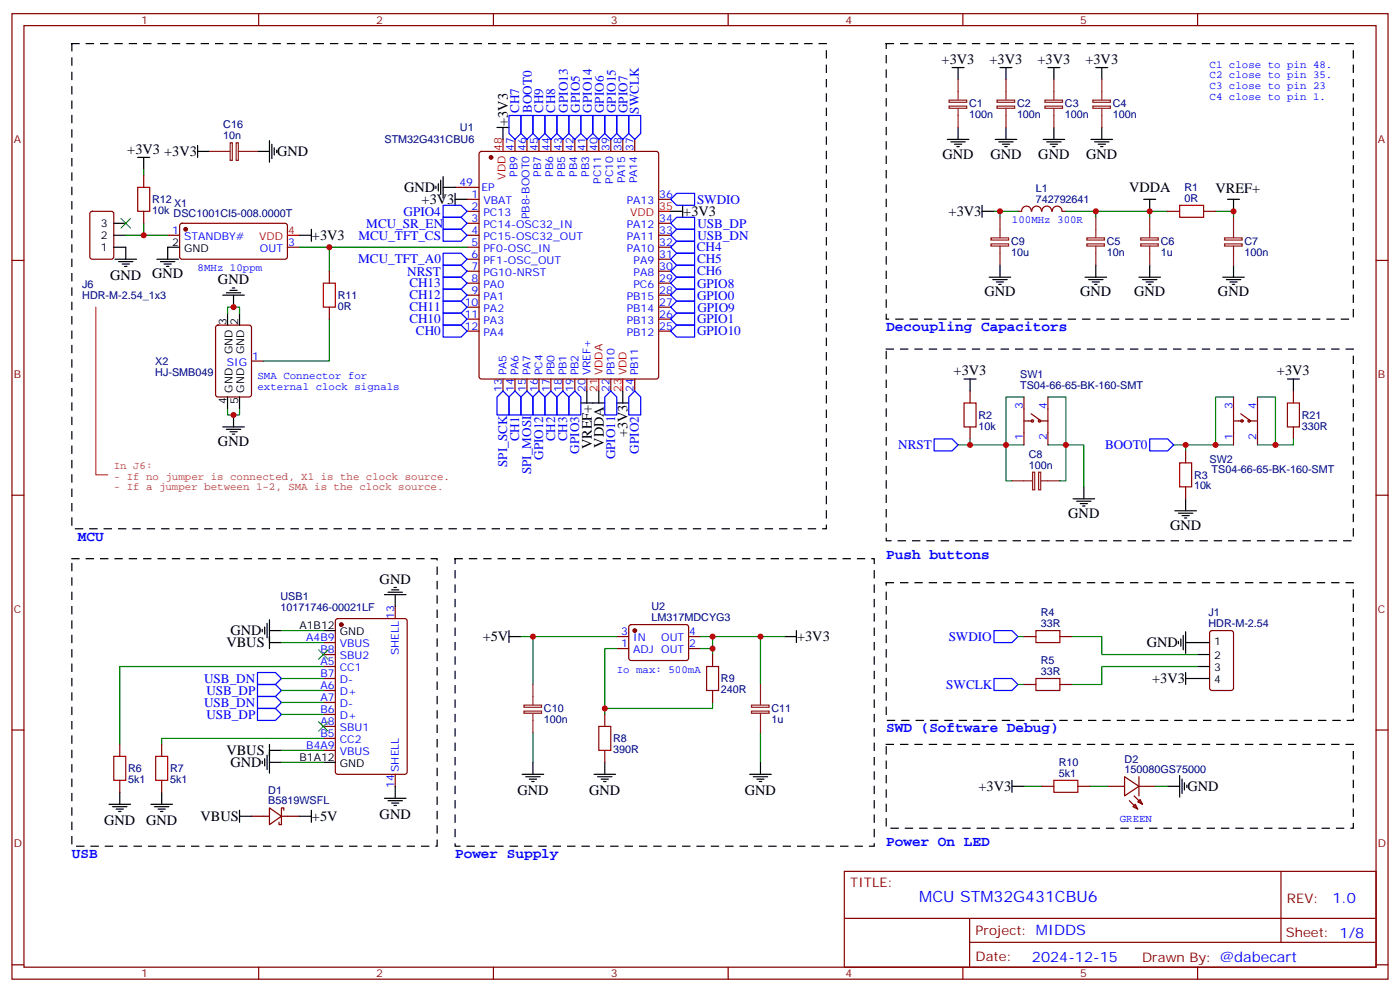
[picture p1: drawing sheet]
<svg xmlns="http://www.w3.org/2000/svg" width="412mm" height="292mm" viewBox="0 0 412 292" stroke-linecap="round" stroke-linejoin="round" font-family="sans-serif">
<g fill="none" stroke="#870000" stroke-width=".35">
<path d="M3.5 4h405.4v284.4h-405.4zM7.1 7.5h398.2v277.3h-398.2zM76.2 4v3.5M145.3 4v3.5M214.5 4v3.5M283.6 4v3.5M352.8 4v3.5M42.3 51.6v3.6M134.1 55.2h7M137.6 58.7h3.5M141.3 44.8l.5-.2h51.5l.5 .2 .2 .5v65.6l-.2 .5-.5 .2h-51.5l-.5-.2-.2-.5v-65.6zM151.7 41.1v3.5"/>
<path d="M155.2 41.1v3.5M158.7 41.1v3.5M162.3 41.1v3.5M165.8 41.1v3.5M169.3 41.1v3.5M172.9 41.1v3.5M176.4 41.1v3.5M179.9 41.1v3.5M183.4 41.1v3.5M187 41.1v3.5M194 58.7h3.6M3.5 76.7h3.6"/>
<path d="M26.7 62.4l.5-.2h5.6l.7 .5v12.9l-.4 .7h-5.9l-.7-.4v-13zM42.3 62.2v3.6M49.4 69.3h3.5M53.2 66l.4-.2h30.6l.5 .7-.1 9.4-.6 .4h-30.7l-.4-.7v-9.1zM84.7 72.8h3.5M97 79.9v3.5M137.6 65.8h3.5M137.6 69.3h3.5M137.6 72.8h3.5M137.6 76.3h3.5M137.6 79.9h3.5M137.6 62.2h3.5"/>
<path d="M194 65.8h3.6M194 69.3h3.6M194 72.8h3.6M194 76.3h3.6M194 79.9h3.6M299.9 62.2h1M301 62.2a1.41 1.41 0 0 1 1.4-1.5 1.41 1.41 0 0 1 1.4 1.5M304 62.2a1.41 1.41 0 0 1 1.4-1.5 1.41 1.41 0 0 1 1.4 1.5M306.9 62.2a1.41 1.41 0 0 1 1.4-1.5 1.41 1.41 0 0 1 1.4 1.5M310 62.2a1.41 1.41 0 0 1 1.4-1.5 1.41 1.41 0 0 1 1.4 1.5M312.9 62.2h1.1M344 62.2h3.5"/>
<path d="M354.5 62.2h3.6M405.3 76.7h3.6M63.7 96l.5-.3h9.2l.6 .5 .1 20-.5 .7h-9.4l-.6-.5-.1-20zM97 90.5v3.5M137.6 83.4h3.5M137.6 86.9h3.5M137.6 90.5h3.5M137.6 94h3.5M137.6 97.5h3.5M194 83.4h3.6M194 86.9h3.6M194 90.5h3.6"/>
<path d="M194 94h3.6M194 97.5h3.6M74.1 106.3h3.5M148.2 111.6v3.5M151.7 111.6v3.5M155.2 111.6v3.5M158.7 111.6v3.5M162.3 111.6v3.5M165.8 111.6v3.5M169.3 111.6v3.5M172.9 111.6v3.5M179.9 111.6v3.5"/>
<path d="M187 111.6v3.5M285.8 115.1v3.6M301.6 116.9v14.1M308.7 116.9v14.1M363.4 116.9v14.1M370.4 116.9v14.1M381 115.1v3.6M285.8 125.7v3.6M301.6 124h2.5M303.7 121.8l2.5 1.8M306.2 124h2.5M349.2 132.8v3.5"/>
<path d="M363.4 124h2.4M365.5 121.8l2.4 1.8M367.9 124h2.5M381 125.7v3.6M3.5 145.8h3.6M349.2 143.4v3.5M405.3 145.8h3.6M116.4 178.6v3.6M95.2 189.2h3.6M95.2 192.8h3.6M95.2 196.3h3.6M95.2 199.8h3.6"/>
<path d="M99 182.4l.5-.2h19.7l.7 .4v44.7l-.4 .7h-20l-.7-.4v-44.7zM181.7 191h3.5M181.7 187.5h3.5M185.4 184.1l.5-.2 16.5 .1 .4 .6v9.5l-.7 .4h-16.5l-.4-.7v-9.2zM202.8 191h3.6M202.8 187.5h3.6M209.9 192.8v3.5M301.6 187.5h3.6M312.2 187.5h3.5M356.5 185.9l.5-.2h5.7l.6 .4 .1 16.5-.5 .7h-5.9l-.6-.4-.1-16.5zM3.5 215h3.6M35.3 219.2v3.5"/>
<path d="M47.6 219.2v3.5M95.2 203.3h3.6M95.2 206.9h3.6M95.2 210.4h3.6M95.2 213.9h3.6M95.2 217.5h3.6M178.2 210.4v3.5M209.9 203.3v3.6M301.6 201.6h3.6M312.2 201.6h3.5M405.3 215h3.6M35.3 229.8v3.5"/>
<path d="M47.6 229.8v3.5M79.4 237.9l3.5 2.5-3.5 2.5zM83.6 238.6v-.7h-.7v5h-.7v-.8M95.2 221h3.6M116.4 228v3.6M178.2 221v3.5M306.9 231.6h3.5M317.5 231.6h3.5M326.3 231.6h5M331.3 228.7l4.2 2.9-4.2 2.8zM332.7 235.8l2.4 2.5M333.7 237.6l.7-.7 .7 1.4z"/>
<path d="M334.1 234.4l2.4 2.5M335.1 236.1l.7-.7 .7 1.5zM335.5 231.6h4.9M335.5 228.7v5.7M74.1 240.4h5.3M82.9 240.4h5.3M248.7 256.6h156.6v28.2h-156.6zM377.3 256.6v20.9M248.7 270.5h156.5M285.6 277.5h119.6M285.6 270.5v14.1M3.5 284.1h3.6"/>
<path d="M76.2 284.8v3.6M145.3 284.8v3.6M214.5 284.8v3.6M283.6 284.8v3.6M352.8 284.8v3.6M405.3 284.1h3.6"/>
<circle cx="304.1" cy="124" r=".35"/>
<circle cx="306.2" cy="124" r=".35"/>
<circle cx="365.8" cy="124" r=".35"/>
<circle cx="367.9" cy="124" r=".35"/>
</g>
<path d="M148.2 41.1v3.5M84.7 69.3h3.5M194 62.2h3.6M176.4 111.6v3.5M183.4 111.6v3.5" fill="none" stroke="#f00" stroke-width=".35"/>
<g fill="#870000" stroke="#870000" stroke-width=".35">
<circle cx="144.6" cy="46.4" r=".53"/>
<circle cx="187" cy="185.7" r=".53"/>
<circle cx="54.7" cy="67.5" r=".53"/>
<circle cx="100.5" cy="183.9" r=".53"/>
</g>
<g fill="none" stroke="#000" stroke-width=".35">
<path d="M280.5 19.9h3.5M282.2 19.9v3.5M294.6 19.9h3.5M296.3 19.9v3.5M308.7 19.9h3.5M310.4 19.9v3.5M322.8 19.9h3.5M324.6 19.9v3.5M146.4 37.5h3.5M148.2 37.5v3.6M282.2 37.5v3.6M296.3 37.5v3.6"/>
<path d="M310.4 37.5v3.6M324.6 37.5v3.6M40.6 46.4h3.5M42.3 46.4v3.5M58.2 44.6h3.5M58.2 42.8v3.6M75.8 44.6h3.6M79.4 41.4v6.4M80.1 42.5v4.2M80.8 43.5v2.1M81.5 44.2v.7M128.4 54.8v.7"/>
<path d="M129.1 54.1v2.1M129.8 53.1v4.2M130.5 55.2h3.6M130.5 52v6.3M134.1 58.7h3.5M134.1 56.9v3.6M279 41.1h6.4M280.1 41.8h4.2M281.2 42.5h2.1M281.9 43.2h.7M293.2 41.1h6.3M294.2 41.8h4.2"/>
<path d="M295.3 42.5h2.1M296 43.2h.7M307.3 41.1h6.3M308.3 41.8h4.3M309.4 42.5h2.1M310.1 43.2h.7M321.4 41.1h6.3M322.4 41.8h4.3M323.5 42.5h2.1M324.2 43.2h.7M336.9 58.7h3.5M338.7 58.7v3.5"/>
<path d="M361.6 58.7h3.5M363.4 58.7v3.5M33.5 72.8h3.5v3.5M33.5 69.3h3.5M33.5 65.8h3.5M33.9 76.3h6.3M34.9 77h4.3M36 77.8h2.1M36.7 78.5h.7M46.2 76.3h6.4M47.3 77h4.2M48.3 77.8h2.1"/>
<path d="M49 78.5h.7M52.9 72.8h-3.5v3.5M88.2 69.3h3.5M91.7 67.5v3.5M197.6 62.2h3.5M201.1 60.5v3.5M289.3 62.2h3.5M289.3 60.5v3.5M294.6 78.1v3.5M322.8 78.1v3.5M338.7 78.1v3.5M363.4 78.1v3.5"/>
<path d="M65.6 86.9h6.4M66.7 86.2h4.2M67 92.2v3.5M67.7 85.5h2.1M68.4 84.8h.7M68.8 86.9v3.6M70.6 92.2v3.5M291.4 81.6h6.3M292.5 82.3h4.2M293.5 83h2.1M294.2 83.7h.7M319.6 81.6h6.4"/>
<path d="M320.7 82.3h4.2M321.7 83h2.1M322.4 83.7h.7M335.5 81.6h6.3M336.5 82.3h4.3M337.6 83h2.1M338.3 83.7h.7M360.2 81.6h6.3M361.2 82.3h4.3M362.3 83h2.1M363 83.7h.7M67 116.9v3.5"/>
<path d="M70.6 116.9v3.5M171.1 118.7h7.1M172.9 115.1v3.6M176.4 115.1v3.6M181.7 118.7h3.5M183.4 115.1v3.6M284 111.6h3.5M285.8 111.6v3.5M379.2 111.6h3.6M381 111.6v3.5M65.6 125.7h6.4M66.7 126.4h4.2"/>
<path d="M67.7 127.1h2.1M68.4 127.8h.7M68.8 122.2v3.5M316.1 146.9h6.3M317.1 147.6h4.3M318.2 148.3h2.1M318.9 149h.7M319.3 143.4v3.5M346.1 150.4h6.3M347.1 151.1h4.3M348.2 151.8h2.1M348.9 152.5h.7"/>
<path d="M349.2 146.9v3.5M113.2 175.1h6.4M114.3 174.4h4.2M115.4 173.7h2.1M116.1 173h.7M116.4 175.1v3.5M77.3 185.3v.8M78 184.6v2.2M78.7 183.6v4.2M79.4 189.2h3.5M79.4 185.7h3.5M79.4 182.5v8.5"/>
<path d="M95.2 185.7h3.6M149.9 187.5h3.6M149.9 185.7v3.5M231.1 187.5h3.5M234.6 185.7v3.5M347.1 188.9v.7M347.8 188.2v2.1M348.5 187.1v4.2M349.2 186.1v6.3M349.2 198v3.6M349.2 189.2h7.1M349.2 199.8h7.1"/>
<path d="M352.8 192.8h3.5M352.8 196.3h3.5M79.4 219.2v8.5M32.1 236.9h6.4M33.2 237.6h4.2M34.2 238.3h2.1M34.9 239h.7M35.3 233.3v3.6M44.4 236.9h6.4M45.5 237.6h4.2M46.6 238.3h2.1M47.3 239h.7"/>
<path d="M47.6 233.3v3.6M70.6 238.6v3.5M77.3 224.2v.7M78 223.4v2.2M78.7 222.4v4.2M79.4 221h3.5M79.4 224.5h3.5M91.7 238.6v3.5M95.2 224.5h3.6M113.2 235.1h6.4M114.3 235.8h4.2M115.4 236.5h2.1"/>
<path d="M116.1 237.2h.7M116.4 231.6v3.5M153.8 228h6.4M154.9 228.7h4.2M155.9 229.4h2.1M156.6 230.2h.7M157 224.5v3.5M175 228h6.3M176 228.7h4.3M177.1 229.4h2.1M177.8 230.2h.7M178.2 224.5v3.5"/>
<path d="M220.8 228h6.4M221.9 228.7h4.2M223 229.4h2.1M223.7 230.2h.7M224 224.5v3.5M298.1 231.6h3.5M298.1 229.8v3.5M344 231.6h3.5M347.5 228.4v6.3M348.2 229.4v4.3M348.9 230.5v2.1M349.6 231.2v.7"/>
<path d="M70.6 240.4h3.5M88.2 240.4h3.5"/>
</g>
<g fill="none" stroke="#008700" stroke-width=".35">
<path d="M42.3 49.9v1.7M37 69.3h12.4M42.3 65.8v3.5M88.2 72.8h49.4M97 72.8v7.1M292.8 62.2h7.1M294.6 62.2v1.8M314 62.2h8.8v1.8M322.8 62.2h15.9v1.8M338.7 62.2h5.3M358.1 62.2h5.3v1.8M67 92.2v-1.7h3.6v1.7"/>
<path d="M97 94v12.3h-19.4M301.6 116.9h-5.3v24.7h1.8M308.7 116.9h5.3v24.7h-1.8M363.4 116.9h-5.3v14.1M370.4 116.9h5.3v14.1M67 120.4v1.8h3.6v-1.8M282.2 131h3.6M285.8 129.3v1.7h15.8M308.7 131h10.6v12.4M345.7 131h3.5v1.8M349.2 131h14.2M381 129.3v1.7h-10.6"/>
<path d="M82.9 199.8h12.3M82.9 185.7h12.3M82.9 189.2h12.3M95.2 196.3h-59.9v22.9M153.5 187.5h28.2M157 187.5v14.1M181.7 191h-3.5v19.4M206.4 191h3.5v1.8M206.4 187.5h3.5v3.5M209.9 187.5h14.1v14.1M224 187.5h7.1M299.9 187.5h1.7"/>
<path d="M315.7 187.5h8.9v5.3h28.2M352.8 196.3h-28.2v5.3h-8.9M82.9 203.3h12.3M82.9 206.9h12.3M82.9 210.4h12.3M95.2 217.5h-47.6v1.7M157 215.7v8.8M209.9 206.9v1.7h-31.7M224 215.7v8.8M299.9 201.6h1.7M82.9 221h12.3M82.9 224.5h12.3"/>
<path d="M301.6 231.6h5.3M321 231.6h5.3M340.4 231.6h3.6"/>
</g>
<g fill="none" stroke="#00f" stroke-width=".35">
<path d="M149.9 34h3.6v5.3l-1.8 1.8-1.8-1.8zM153.5 34h3.5v5.3l-1.8 1.8-1.7-1.8zM157 34h3.5v5.3l-1.8 1.8-1.7-1.8zM160.5 34h3.5v5.3l-1.7 1.8-1.8-1.8zM164 34h3.6v5.3l-1.8 1.8-1.8-1.8zM167.6 34h3.5v5.3l-1.8 1.8-1.7-1.8zM171.1 34h3.5v5.3l-1.7 1.8-1.8-1.8zM174.6 34h3.6v5.3l-1.8 1.8-1.8-1.8zM178.2 34h3.5v5.3l-1.8 1.8-1.7-1.8zM181.7 34h3.5v5.3l-1.8 1.8-1.7-1.8zM185.2 34h3.5v5.3l-1.7 1.8-1.8-1.8zM197.6 58.7l1.7-1.8h5.3v3.6h-5.3z"/>
<path d="M130.5 78.1h5.3l1.8 1.8-1.8 1.7h-5.3zM130.5 64h5.3l1.8 1.8-1.8 1.7h-5.3zM130.5 60.5h5.3l1.8 1.7-1.8 1.8h-5.3zM130.5 67.5h5.3l1.8 1.8-1.8 1.7h-5.3zM130.5 74.6h5.3l1.8 1.7-1.8 1.8h-5.3zM197.6 65.8l1.7-1.8h5.3v3.5h-5.3zM197.6 69.3l1.7-1.8h5.3v3.5h-5.3zM197.6 79.9l1.7-1.8h5.3v3.5h-5.3zM197.6 76.3l1.7-1.7h5.3v3.5h-5.3zM197.6 72.8l1.7-1.8h5.3v3.6h-5.3zM130.5 81.6h5.3l1.8 1.8-1.8 1.8h-5.3zM130.5 85.2h5.3l1.8 1.7-1.8 1.8h-5.3z"/>
<path d="M130.5 88.7h5.3l1.8 1.8-1.8 1.7h-5.3zM130.5 92.2h5.3l1.8 1.8-1.8 1.7h-5.3zM130.5 95.7h5.3l1.8 1.8-1.8 1.8h-5.3zM197.6 97.5l1.7-1.8h5.3v3.6h-5.3zM197.6 90.5l1.7-1.8h5.3v3.5h-5.3zM197.6 86.9l1.7-1.7h5.3v3.5h-5.3zM197.6 83.4l1.7-1.8h5.3v3.6h-5.3zM199.3 92.2h5.3v3.5h-5.3l-1.7-1.7zM148.2 115.1l1.7 1.8v5.3h-3.5v-5.3zM151.7 115.1l1.8 1.8v5.3h-3.6v-5.3zM155.2 115.1l1.8 1.8v5.3h-3.5v-5.3zM158.7 115.1l1.8 1.8v5.3h-3.5v-5.3z"/>
<path d="M162.3 115.1l1.7 1.8v5.3h-3.5v-5.3zM165.8 115.1l1.8 1.8v5.3h-3.6v-5.3zM169.3 115.1l1.8 1.8v5.3h-3.5v-5.3zM179.9 115.1l1.8 1.8v5.3h-3.5v-5.3zM187 115.1l1.7 1.8v5.3h-3.5v-5.3zM275.2 129.3h5.3l1.7 1.7-1.7 1.8h-5.3zM338.7 129.3h5.3l1.7 1.7-1.7 1.8h-5.3zM75.8 198h5.3l1.8 1.8-1.8 1.8h-5.3zM292.8 185.7h5.3l1.8 1.8-1.8 1.7h-5.3zM292.8 199.8h5.3l1.8 1.8-1.8 1.7h-5.3zM75.8 208.6h5.3l1.8 1.8-1.8 1.8h-5.3zM75.8 205.1h5.3l1.8 1.8-1.8 1.7h-5.3z"/>
<path d="M75.8 201.6h5.3l1.8 1.7-1.8 1.8h-5.3z"/>
</g>
<path d="M21.2 12.8h222.2v142.9h-222.2zM261.1 12.8h137.5v81.2h-137.5zM261.1 102.8h137.5v56.4h-137.5zM21.2 164.5h107.6v84.7h-107.6zM134.1 164.5h123.4v84.7h-123.4zM261.1 171.6h137.5v40.6h-137.5zM261.1 219.2h137.5v24.7h-137.5z" fill="none" stroke="#000" stroke-width=".35" stroke-dasharray="2.1 2.1"/>
<path d="M35.6 64.3l2.9 2.9M38.5 64.3l-2.9 2.9M93.8 191.3l2.9 2.9M96.7 191.3l-2.9 2.9M93.8 212.5l2.9 2.8M96.7 212.5l-2.9 2.8" fill="none" stroke="#3c3" stroke-width=".35"/>
<path d="M28.2 90.5v49.3h3.5" fill="none" stroke="#c33" stroke-width=".35"/>
<g fill="none" stroke="#8c2424" stroke-width=".35">
<path d="M279.6 29.5h5.2v.6h-5.2zM279.6 31.3h5.2v.6h-5.2zM282.2 23.4v6M282.2 31.9v5.6M293.7 29.5h5.2v.6h-5.2zM293.7 31.3h5.2v.6h-5.2zM296.3 23.4v6M296.3 31.9v5.6M307.8 29.5h5.2v.6h-5.2zM307.8 31.3h5.2v.6h-5.2zM310.4 23.4v6M310.4 31.9v5.6"/>
<path d="M321.9 29.5h5.2v.6h-5.2zM321.9 31.3h5.2v.6h-5.2zM324.6 23.4v6M324.6 31.9v5.6M61.7 44.6h6M67.8 42.1h.6v5.1h-.6zM69.6 42.1h.6v5.1h-.6zM70.2 44.6h5.6M291.9 70.1h5.2v.6h-5.2zM291.9 71.8h5.2v.7h-5.2zM294.6 64v6M294.6 72.5v5.6"/>
<path d="M320.1 70.1h5.2v.6h-5.2zM320.1 71.8h5.2v.7h-5.2zM322.8 64v6M322.8 72.5v5.6M336 70.1h5.2v.6h-5.2zM336 71.8h5.2v.7h-5.2zM338.7 64v6M338.7 72.5v5.6M360.7 70.1h5.2v.6h-5.2zM360.7 71.8h5.2v.7h-5.2zM363.4 64v6M363.4 72.5v5.6"/>
<path d="M304.2 139.1h.6v5.2h-.6zM305.9 139.1h.7v5.2h-.7zM298.1 141.6h6M306.6 141.6h5.6M154.3 207.6h5.2v.7h-5.2zM154.3 209.4h5.2v.6h-5.2zM157 201.6v6M157 210v5.7M221.4 207.6h5.2v.7h-5.2zM221.4 209.4h5.2v.6h-5.2zM224 201.6v6M224 210v5.7"/>
</g>
<g fill="none" stroke="#a10000" stroke-width=".35">
<path d="M40.6 55.2h3.5v7h-3.5zM347.5 60.5h7v3.5h-7zM95.2 83.4h3.6v7.1h-3.6zM284 118.7h3.5v7h-3.5zM379.2 118.7h3.6v7h-3.6zM347.5 136.3h3.5v7.1h-3.5zM208.1 196.3h3.6v7h-3.6zM305.2 185.7h7v3.5h-7zM305.2 199.8h7v3.5h-7zM176.4 213.9h3.5v7.1h-3.5zM33.5 222.7h3.5v7.1h-3.5zM45.9 222.7h3.5v7.1h-3.5z"/>
<path d="M310.4 229.8h7.1v3.5h-7.1z"/>
</g>
<g fill="#c00">
<circle cx="322.8" cy="62.2" r=".88"/>
<circle cx="338.7" cy="62.2" r=".88"/>
<circle cx="285.8" cy="131" r=".88"/>
<circle cx="294.6" cy="62.2" r=".88"/>
<circle cx="349.3" cy="131" r=".88"/>
<circle cx="157" cy="187.5" r=".88"/>
<circle cx="209.9" cy="191" r=".88"/>
<circle cx="178.2" cy="208.6" r=".88"/>
<circle cx="209.9" cy="187.5" r=".88"/>
<circle cx="224" cy="187.5" r=".88"/>
<circle cx="68.8" cy="122.2" r=".88"/>
<circle cx="68.8" cy="90.5" r=".88"/>
<circle cx="42.3" cy="69.3" r=".88"/>
<circle cx="97" cy="72.8" r=".88"/>
<circle cx="296.3" cy="131" r=".88"/>
<circle cx="314" cy="131" r=".88"/>
<circle cx="358.1" cy="131" r=".88"/>
<circle cx="363.4" cy="62.2" r=".88"/>
<circle cx="375.7" cy="131" r=".88"/>
</g>
<text font-size="4.6" fill="#00f" x="270.8" y="265.6">MCU STM32G431CBU6</text>
<g font-size="4.2">
<text x="277.4" y="18.8">+3V3</text>
<text x="291.5" y="18.8">+3V3</text>
<text x="305.6" y="18.8">+3V3</text>
<text x="319.7" y="18.8">+3V3</text>
<text x="149.6" y="37.1" transform="rotate(-90 149.6 37.1)">+3V3</text>
<text x="37.5" y="45.3">+3V3 +3V3</text>
<text x="81.7" y="46">GND</text>
<text x="277.6" y="46.7">GND</text>
<text x="291.7" y="46.7">GND</text>
<text x="305.9" y="46.7">GND</text>
<text x="320" y="46.7">GND</text>
<text x="119.1" y="56.6">GND</text>
<text x="332.6" y="56.6">VDDA</text>
<text x="358.1" y="56.9">VREF+</text>
<text x="124.2" y="60.1">+3V3</text>
<text x="201.3" y="63.7">+3V3</text>
<text x="279.4" y="63.7">+3V3</text>
<text x="91.9" y="70.7">+3V3</text>
<text x="32.5" y="82.4">GND</text>
<text x="44.8" y="82">GND</text>
<text x="64.2" y="83.7">GND</text>
<text x="290" y="87.3">GND</text>
<text x="318.2" y="87.3">GND</text>
<text x="334.1" y="87.3">GND</text>
<text x="358.8" y="87.3">GND</text>
<text x="280.9" y="110.5">+3V3</text>
<text x="376.2" y="110.5">+3V3</text>
<text x="64.2" y="131.4">GND</text>
<text x="177.8" y="131.9" transform="rotate(-90 177.8 131.9)">VDDA</text>
<text x="184.9" y="128.8" transform="rotate(-90 184.9 128.8)">+3V3</text>
<text x="174.3" y="132.3" transform="rotate(-90 174.3 132.3)">VREF+</text>
<text x="314.7" y="152.5">GND</text>
<text x="344.7" y="156.1">GND</text>
<text x="111.8" y="171.9">GND</text>
<text x="66.7" y="190.7">VBUS</text>
<text x="67.9" y="187.1">GND</text>
<text x="142.2" y="188.9">+5V</text>
<text x="234.8" y="188.9">+3V3</text>
<text x="337.8" y="190.7">GND</text>
<text x="339.4" y="201.3">+3V3</text>
<text x="66.7" y="222.4">VBUS</text>
<text x="67.9" y="225.9">GND</text>
<text x="288.2" y="233">+3V3</text>
<text x="349.8" y="233">GND</text>
<text x="152.4" y="234.1">GND</text>
<text x="173.6" y="234.1">GND</text>
<text x="219.4" y="234.1">GND</text>
<text x="30.7" y="243">GND</text>
<text x="43" y="243">GND</text>
<text x="59.1" y="241.8">VBUS</text>
<text x="91.9" y="241.8">+5V</text>
<text x="111.8" y="241.2">GND</text>
</g>
<g font-size="4.2" fill="#00f">
<text x="261.1" y="97.5">Decoupling Capacitors</text>
<text x="22.9" y="159.2">MCU</text>
<text x="261.1" y="164.5">Push buttons</text>
<text x="261.1" y="215.7">SWD (Software Debug)</text>
<text x="261.1" y="249.2">Power On LED</text>
<text x="21.2" y="252.7">USB</text>
<text x="134.1" y="252.7">Power Supply</text>
<text x="392.5" y="265.9">1.0</text>
<text x="304" y="283.2">2024-12-15</text>
</g>
<g font-size="3.9" fill="#00f">
<text x="152.9" y="33.3" transform="rotate(-90 152.9 33.3)">CH7</text>
<text x="156.6" y="33.3" transform="rotate(-90 156.6 33.3)">BOOT0</text>
<text x="160" y="33.3" transform="rotate(-90 160 33.3)">CH9</text>
<text x="163.5" y="33.3" transform="rotate(-90 163.5 33.3)">CH8</text>
<text x="167.3" y="33.2" transform="rotate(-90 167.3 33.2)">GPIO13</text>
<text x="170.8" y="33.2" transform="rotate(-90 170.8 33.2)">GPIO5</text>
<text x="174.3" y="33.2" transform="rotate(-90 174.3 33.2)">GPIO14</text>
<text x="177.8" y="33.3" transform="rotate(-90 177.8 33.3)">GPIO6</text>
<text x="181.4" y="33.3" transform="rotate(-90 181.4 33.3)">GPIO15</text>
<text x="184.8" y="33.3" transform="rotate(-90 184.8 33.3)">GPIO7</text>
<text x="188.2" y="33.5" transform="rotate(-90 188.2 33.5)">SWCLK</text>
<text x="205.3" y="60">SWDIO</text>
<text x="118.9" y="63.5">GPIO4</text>
<text x="105.6" y="70.5">MCU_TFT_CS</text>
<text x="107.9" y="67.1">MCU_SR_EN</text>
<text x="205.4" y="70.6">USB_DN</text>
<text x="205.4" y="67.1">USB_DP</text>
<text x="105.5" y="77.6">MCU_TFT_A0</text>
<text x="205.3" y="74">CH4</text>
<text x="205.3" y="77.5">CH5</text>
<text x="120" y="81.1">NRST</text>
<text x="205.3" y="81.1">CH6</text>
<text x="120.6" y="84.6">CH13</text>
<text x="120.6" y="88.2">CH12</text>
<text x="205.3" y="88.3">GPIO0</text>
<text x="205.3" y="84.7">GPIO8</text>
<text x="120.6" y="91.7">CH11</text>
<text x="120.6" y="95.2">CH10</text>
<text x="205.3" y="95.2">GPIO1</text>
<text x="205.4" y="91.9">GPIO9</text>
<text x="122.5" y="98.8">CH0</text>
<text x="205.3" y="98.8">GPIO10</text>
<text x="153" y="130" transform="rotate(-90 153 130)">CH1</text>
<text x="163.5" y="130" transform="rotate(-90 163.5 130)">CH2</text>
<text x="167.1" y="130" transform="rotate(-90 167.1 130)">CH3</text>
<text x="149.4" y="137.5" transform="rotate(-90 149.4 137.5)">SPI_SCK</text>
<text x="160" y="135.4" transform="rotate(-90 160 135.4)">GPIO12</text>
<text x="170.6" y="133.6" transform="rotate(-90 170.6 133.6)">GPIO3</text>
<text x="181.2" y="135.3" transform="rotate(-90 181.2 135.3)">GPIO11</text>
<text x="188.2" y="133.6" transform="rotate(-90 188.2 133.6)">GPIO2</text>
<text x="264.6" y="132.3">NRST</text>
<text x="325.5" y="132.2">BOOT0</text>
<text x="156.5" y="139.6" transform="rotate(-90 156.5 139.6)">SPI_MOSI</text>
<text x="279.4" y="188.7">SWDIO</text>
<text x="60.1" y="201.1">USB_DN</text>
<text x="278.8" y="202.8">SWCLK</text>
<text x="60.1" y="208.1">USB_DN</text>
<text x="60.8" y="204.6">USB_DP</text>
<text x="60.8" y="211.6">USB_DP</text>
</g>
<g font-size="3.9" fill="#800">
<text x="250.5" y="261.2">TITLE:</text>
<text x="379.1" y="265.9">REV:</text>
<text x="287.4" y="275.4">Project: MIDDS</text>
<text x="378.7" y="276">Sheet: 1/8</text>
<text x="287.4" y="283.1">Date:</text>
<text x="336.4" y="283.2">Drawn By: @dabecart</text>
</g>
<g font-size="3.2" fill="#800">
<text x="41.6" y="7">1</text>
<text x="110.8" y="7">2</text>
<text x="179.9" y="7">3</text>
<text x="249.1" y="7">4</text>
<text x="318.2" y="7">5</text>
<text x="4.1" y="42.1">A</text>
<text x="405.9" y="42.1">A</text>
<text x="4.1" y="111.3">B</text>
<text x="405.9" y="111.3">B</text>
<text x="4.1" y="180.4">C</text>
<text x="405.9" y="180.4">C</text>
<text x="4.1" y="249.6">D</text>
<text x="405.9" y="249.6">D</text>
<text x="41.6" y="287.8">1</text>
<text x="110.8" y="287.8">2</text>
<text x="179.9" y="287.8">3</text>
<text x="249.1" y="287.8">4</text>
<text x="318.2" y="287.8">5</text>
</g>
<g font-size="3.2" fill="#00f">
<text x="356.3" y="19.9">C1 close to pin 48.</text>
<text x="356.3" y="23.1">C2 close to pin 35.</text>
<text x="356.3" y="26.2">C3 close to pin 23</text>
<text x="356.3" y="29.4">C4 close to pin 1.</text>
<text x="151.3" y="44.4" transform="rotate(-90 151.3 44.4)">47</text>
<text x="154.9" y="44.4" transform="rotate(-90 154.9 44.4)">46</text>
<text x="158.4" y="44.4" transform="rotate(-90 158.4 44.4)">45</text>
<text x="161.9" y="44.4" transform="rotate(-90 161.9 44.4)">44</text>
<text x="165.5" y="44.4" transform="rotate(-90 165.5 44.4)">43</text>
<text x="169" y="44.4" transform="rotate(-90 169 44.4)">42</text>
<text x="172.5" y="44.4" transform="rotate(-90 172.5 44.4)">41</text>
<text x="176" y="44.4" transform="rotate(-90 176 44.4)">40</text>
<text x="179.6" y="44.4" transform="rotate(-90 179.6 44.4)">39</text>
<text x="183.1" y="44.4" transform="rotate(-90 183.1 44.4)">38</text>
<text x="186.6" y="44.4" transform="rotate(-90 186.6 44.4)">37</text>
<text x="152.4" y="52" transform="rotate(-90 152.4 52)">PB9</text>
<text x="159.5" y="52" transform="rotate(-90 159.5 52)">PB7</text>
<text x="163" y="52" transform="rotate(-90 163 52)">PB6</text>
<text x="166.5" y="52" transform="rotate(-90 166.5 52)">PB5</text>
<text x="170" y="52" transform="rotate(-90 170 52)">PB4</text>
<text x="173.6" y="52" transform="rotate(-90 173.6 52)">PB3</text>
<text x="135.3" y="54.8">49</text>
<text x="138.9" y="58.3">1</text>
<text x="141.8" y="56.2">EP</text>
<text x="177.1" y="54.1" transform="rotate(-90 177.1 54.1)">PC11</text>
<text x="180.6" y="54.1" transform="rotate(-90 180.6 54.1)">PC10</text>
<text x="184.1" y="54" transform="rotate(-90 184.1 54)">PA15</text>
<text x="187.7" y="54" transform="rotate(-90 187.7 54)">PA14</text>
<text x="194.2" y="58.3">36</text>
<text x="138.9" y="65.4">3</text>
<text x="138.9" y="61.9">2</text>
<text x="142.4" y="63.6">PC13</text>
<text x="142.4" y="60.1">VBAT</text>
<text x="155.9" y="64.6" transform="rotate(-90 155.9 64.6)">PB8-BOOT0</text>
<text x="184.6" y="60.1">PA13</text>
<text x="194.2" y="65.4">34</text>
<text x="298.1" y="65.8">100MHz 300R</text>
<text x="50.7" y="68.9">1</text>
<text x="54.2" y="70.7">STANDBY#</text>
<text x="138.9" y="68.9">4</text>
<text x="142.4" y="70.7">PC15-OSC32_OUT</text>
<text x="142.4" y="67.2">PC14-OSC32_IN</text>
<text x="184.6" y="67.2">PA12</text>
<text x="184.6" y="70.7">PA11</text>
<text x="194.2" y="68.9">33</text>
<text x="76.6" y="74.2">OUT</text>
<text x="84.8" y="72.5">3</text>
<text x="138.9" y="76">6</text>
<text x="138.9" y="72.5">5</text>
<text x="142.4" y="77.8">PF1-OSC_OUT</text>
<text x="142.4" y="74.2">PF0-OSC_IN</text>
<text x="184.6" y="74.2">PA10</text>
<text x="186.6" y="77.8">PA9</text>
<text x="194.2" y="72.5">32</text>
<text x="194.2" y="76">31</text>
<text x="58.2" y="79.9">8MHz 10ppm</text>
<text x="138.9" y="83">8</text>
<text x="138.9" y="79.5">7</text>
<text x="142.4" y="81.3">PG10-NRST</text>
<text x="186.6" y="81.3">PA8</text>
<text x="194.2" y="79.5">30</text>
<text x="194.2" y="83">29</text>
<text x="138.9" y="86.6">9</text>
<text x="142.4" y="88.3">PA1</text>
<text x="142.4" y="84.8">PA0</text>
<text x="184.6" y="88.3">PB15</text>
<text x="186.6" y="84.8">PC6</text>
<text x="194.2" y="86.6">28</text>
<text x="136.9" y="93.6">11</text>
<text x="136.9" y="90.1">10</text>
<text x="142.4" y="95.4">PA3</text>
<text x="142.4" y="91.9">PA2</text>
<text x="184.6" y="91.9">PB14</text>
<text x="184.6" y="95.4">PB13</text>
<text x="194.2" y="90.1">27</text>
<text x="194.2" y="93.6">26</text>
<text x="136.9" y="97.2">12</text>
<text x="142.4" y="98.9">PA4</text>
<text x="184.6" y="98.9">PB12</text>
<text x="194.2" y="97.2">25</text>
<text x="66.8" y="107.7">SIG</text>
<text x="74.3" y="106">1</text>
<text x="75.8" y="111.6">SMA Connector for</text>
<text x="149.2" y="110.6" transform="rotate(-90 149.2 110.6)">PA5</text>
<text x="152.8" y="110.6" transform="rotate(-90 152.8 110.6)">PA6</text>
<text x="156.3" y="110.6" transform="rotate(-90 156.3 110.6)">PA7</text>
<text x="159.8" y="110.6" transform="rotate(-90 159.8 110.6)">PC4</text>
<text x="163.3" y="110.6" transform="rotate(-90 163.3 110.6)">PB0</text>
<text x="166.9" y="110.6" transform="rotate(-90 166.9 110.6)">PB1</text>
<text x="170.4" y="110.6" transform="rotate(-90 170.4 110.6)">PB2</text>
<text x="173.9" y="110.6" transform="rotate(-90 173.9 110.6)">VREF+</text>
<text x="181" y="110.6" transform="rotate(-90 181 110.6)">PB10</text>
<text x="188" y="110.6" transform="rotate(-90 188 110.6)">PB11</text>
<text x="75.8" y="114.8">external clock signals</text>
<text x="147.8" y="115.5" transform="rotate(-90 147.8 115.5)">13</text>
<text x="151.3" y="115.5" transform="rotate(-90 151.3 115.5)">14</text>
<text x="154.9" y="115.5" transform="rotate(-90 154.9 115.5)">15</text>
<text x="158.4" y="115.5" transform="rotate(-90 158.4 115.5)">16</text>
<text x="161.9" y="115.5" transform="rotate(-90 161.9 115.5)">17</text>
<text x="165.5" y="115.5" transform="rotate(-90 165.5 115.5)">18</text>
<text x="169" y="115.5" transform="rotate(-90 169 115.5)">19</text>
<text x="172.5" y="115.5" transform="rotate(-90 172.5 115.5)">20</text>
<text x="179.6" y="115.5" transform="rotate(-90 179.6 115.5)">22</text>
<text x="186.6" y="115.5" transform="rotate(-90 186.6 115.5)">24</text>
<text x="301.3" y="120.4" transform="rotate(-90 301.3 120.4)">3</text>
<text x="308.3" y="120.4" transform="rotate(-90 308.3 120.4)">4</text>
<text x="363" y="120.4" transform="rotate(-90 363 120.4)">3</text>
<text x="370.1" y="120.4" transform="rotate(-90 370.1 120.4)">4</text>
<text x="301.3" y="129.5" transform="rotate(-90 301.3 129.5)">1</text>
<text x="308.3" y="129.5" transform="rotate(-90 308.3 129.5)">2</text>
<text x="363" y="129.5" transform="rotate(-90 363 129.5)">1</text>
<text x="370.1" y="129.5" transform="rotate(-90 370.1 129.5)">2</text>
<text x="116.1" y="182.2" transform="rotate(-90 116.1 182.2)">13</text>
<text x="90.2" y="188.9">A4B9</text>
<text x="100.1" y="190.6">VBUS</text>
<text x="183" y="190.6">1</text>
<text x="183" y="187.1">3</text>
<text x="186.5" y="188.9">IN</text>
<text x="194.8" y="188.9">OUT</text>
<text x="203" y="190.6">2</text>
<text x="203" y="187.1">4</text>
<text x="94.4" y="192.4">B8</text>
<text x="94.4" y="195.9">A5</text>
<text x="100.1" y="194.2">SBU2</text>
<text x="100.1" y="197.7">CC1</text>
<text x="117.5" y="193" transform="rotate(-90 117.5 193)">SHELL</text>
<text x="186.5" y="192.4">ADJ OUT</text>
<text x="94.4" y="199.5">B7</text>
<text x="94.4" y="203">A6</text>
<text x="100.1" y="201.2">D-</text>
<text x="181.7" y="198">Io max: 500mA</text>
<text x="94.4" y="206.5">A7</text>
<text x="100.1" y="204.8">D+</text>
<text x="100.1" y="208.3">D-</text>
<text x="94.4" y="210">B6</text>
<text x="94.4" y="213.6">A8</text>
<text x="100.1" y="211.8">D+</text>
<text x="100.1" y="215.3">SBU1</text>
<text x="90.2" y="220.6">B4A9</text>
<text x="94.4" y="217.1">B5</text>
<text x="100.1" y="218.9">CC2</text>
<text x="100.1" y="222.4">VBUS</text>
<text x="117.5" y="227.3" transform="rotate(-90 117.5 227.3)">SHELL</text>
<text x="116.1" y="232.1" transform="rotate(-90 116.1 232.1)">14</text>
<text x="329.8" y="242.1">GREEN</text>
</g>
<g font-size="3.2" fill="#000080">
<text x="285.5" y="34.8">100n</text>
<text x="285.5" y="31.7">C1</text>
<text x="299.6" y="34.8">100n</text>
<text x="299.6" y="31.7">C2</text>
<text x="313.7" y="34.8">100n</text>
<text x="313.7" y="31.7">C3</text>
<text x="327.8" y="34.8">100n</text>
<text x="327.8" y="31.7">C4</text>
<text x="65.8" y="41">10n</text>
<text x="65.8" y="37.8">C16</text>
<text x="135.5" y="38.7">U1</text>
<text x="113.3" y="42.2">STM32G431CBU6</text>
<text x="44.8" y="59.8">R12</text>
<text x="305.1" y="59.6">742792641</text>
<text x="305.1" y="56.5">L1</text>
<text x="348.9" y="59.4">0R</text>
<text x="348.9" y="56.2">R1</text>
<text x="44.8" y="63">10k</text>
<text x="51.2" y="64">DSC1001CI5-008.0000T</text>
<text x="51.3" y="60.9">X1</text>
<text x="297.8" y="75.3">10u</text>
<text x="297.8" y="72.2">C9</text>
<text x="326" y="75.3">10n</text>
<text x="326" y="72.2">C5</text>
<text x="341.9" y="75.3">1u</text>
<text x="341.9" y="72.2">C6</text>
<text x="366.6" y="75.3">100n</text>
<text x="366.6" y="72.2">C7</text>
<text x="24.2" y="88.1">HDR-M-2.54_1x3</text>
<text x="24.2" y="84.9">J6</text>
<text x="99.5" y="88.1">R11</text>
<text x="99.5" y="91.2">0R</text>
<text x="45.8" y="107.5">X2</text>
<text x="45.8" y="110.6">HJ-SMB049</text>
<text x="300.5" y="111.3">SW1</text>
<text x="300.5" y="114.5">TS04-66-65-BK-160-SMT</text>
<text x="288.2" y="123.4">R2</text>
<text x="383.5" y="123.4">R21</text>
<text x="288.2" y="126.5">10k</text>
<text x="383.5" y="126.5">330R</text>
<text x="303" y="134.8">C8</text>
<text x="356.3" y="136.3">SW2</text>
<text x="303" y="138">100n</text>
<text x="351.7" y="141">R3</text>
<text x="356.9" y="139.2">TS04-66-65-BK-160-SMT</text>
<text x="351.7" y="144.1">10k</text>
<text x="82.6" y="179.8">10171746-00021LF</text>
<text x="82.6" y="176.6">USB1</text>
<text x="191.9" y="179.6">U2</text>
<text x="191.9" y="182.8">LM317MDCYG3</text>
<text x="306.6" y="184.6">33R</text>
<text x="306.6" y="181.4">R4</text>
<text x="356" y="184.6">HDR-M-2.54</text>
<text x="356" y="181.4">J1</text>
<text x="306.6" y="195.5">R5</text>
<text x="212.4" y="201">R9</text>
<text x="306.6" y="198.8">33R</text>
<text x="160.2" y="209.8">C10</text>
<text x="212.4" y="204.1">240R</text>
<text x="227.3" y="209.8">C11</text>
<text x="160.2" y="212.9">100n</text>
<text x="227.3" y="212.9">1u</text>
<text x="180.6" y="221.8">390R</text>
<text x="180.6" y="218.6">R8</text>
<text x="37.7" y="227.4">R6</text>
<text x="50.1" y="227.4">R7</text>
<text x="311.9" y="225.5">R10</text>
<text x="331.3" y="227.7">150080GS75000</text>
<text x="331.3" y="224.6">D2</text>
<text x="37.7" y="230.6">5k1</text>
<text x="50.1" y="230.6">5k1</text>
<text x="79" y="233.7">D1</text>
<text x="311.9" y="228.7">5k1</text>
<text x="79" y="236.9">B5819WSFL</text>
</g>
<g font-size="3.2" fill="#f00">
<text x="147.8" y="44.4" transform="rotate(-90 147.8 44.4)">48</text>
<text x="148.9" y="53" transform="rotate(-90 148.9 53)">VDD</text>
<text x="185.7" y="63.6">VDD</text>
<text x="194.2" y="61.9">35</text>
<text x="76.3" y="70.7">VDD</text>
<text x="84.8" y="68.9">4</text>
<text x="177.4" y="110.6" transform="rotate(-90 177.4 110.6)">VDDA</text>
<text x="184.5" y="110.6" transform="rotate(-90 184.5 110.6)">VDD</text>
<text x="176" y="115.5" transform="rotate(-90 176 115.5)">21</text>
<text x="183.1" y="115.5" transform="rotate(-90 183.1 115.5)">23</text>
</g>
<g font-size="3.2">
<text x="29.7" y="66.8">3</text>
<text x="29.7" y="70.3">2</text>
<text x="29.7" y="73.9">1</text>
<text x="50.7" y="72.5">2</text>
<text x="54.2" y="74.2">GND</text>
<text x="66.7" y="95.6" transform="rotate(-90 66.7 95.6)">3</text>
<text x="70.2" y="95.6" transform="rotate(-90 70.2 95.6)">2</text>
<text x="68.4" y="104.3" transform="rotate(-90 68.4 104.3)">GND</text>
<text x="72" y="104.3" transform="rotate(-90 72 104.3)">GND</text>
<text x="66.7" y="119.1" transform="rotate(-90 66.7 119.1)">4</text>
<text x="68.4" y="115.6" transform="rotate(-90 68.4 115.6)">GND</text>
<text x="70.2" y="119.1" transform="rotate(-90 70.2 119.1)">5</text>
<text x="72" y="115.6" transform="rotate(-90 72 115.6)">GND</text>
<text x="88.2" y="185.3">A1B12</text>
<text x="100.1" y="187.1">GND</text>
<text x="357.6" y="189.9">1</text>
<text x="357.6" y="194.2">2</text>
<text x="357.6" y="197.7">3</text>
<text x="357.6" y="201.2">4</text>
<text x="88.2" y="224.2">B1A12</text>
<text x="100.1" y="225.9">GND</text>
</g>
<g font-size="3.2" fill="#c33">
<text x="33.5" y="138.1">In J6:</text>
<text x="33.5" y="141.3">- If no jumper is connected, X1 is the clock source.</text>
<text x="33.5" y="144.4">- If a jumper between 1-2, SMA is the clock source.</text>
</g>
</svg>
